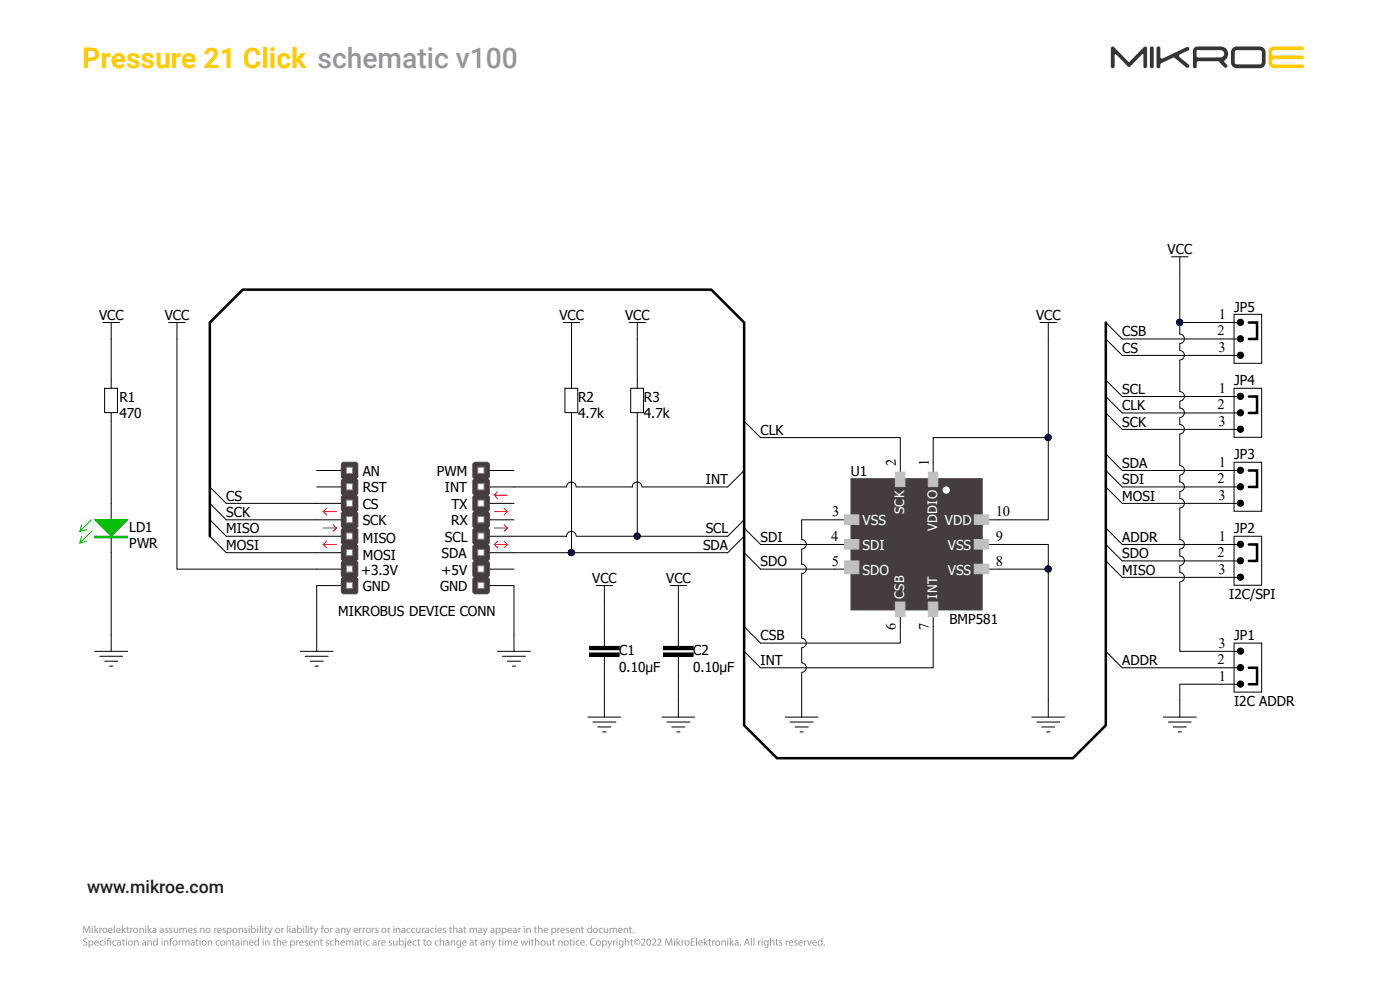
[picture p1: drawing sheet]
<svg xmlns="http://www.w3.org/2000/svg" width="420mm" height="297mm" viewBox="0 0 420 297" stroke-linecap="round" stroke-linejoin="round" font-family="sans-serif">
<path d="M381 14.4l1.3-.5h8.4a.54 .54 0 0 1 .5 .5 .54 .54 0 0 1-.5 .6h-8.6a.9 .9 0 0 0-.5 .8 .9 .9 0 0 0 .5 .8h8.6a.58 .58 0 0 1 .5 .6 .58 .58 0 0 1-.5 .6h-8.6a.8 .8 0 0 0-.5 .8 .8 .8 0 0 0 .7 .7h8.4a.55 .55 0 0 1 .5 .5 .55 .55 0 0 1-.5 .6h-8.4a1.74 1.74 0 0 1-1.8-1.8v-3.3z" fill-rule="evenodd" fill="#ffcc06"/>
<path d="M359 15.1l7.2-.1a1.09 1.09 0 0 1 1.1 1.1 1.09 1.09 0 0 1-1.1 1.1h-6.9l-.3-.5zM358.4 14.2l-.5 1.1v4.6a.58 .58 0 0 0 .6 .5 .58 .58 0 0 0 .5-.5l.1-1.2 .3-.3 6.3 .1a4 4 0 0 0 2.1 1.8l.4-.5-.4-.7a.72 .72 0 0 1-.5-.6 .72 .72 0 0 1 .5-.7 2.22 2.22 0 0 0 .5-2.5 2.22 2.22 0 0 0-2.1-1.4h-6.9zM347.1 14.1l-.1 5.8a.58 .58 0 0 0 .5 .5 .58 .58 0 0 0 .6-.5v-.7l.3-.2 3.7-1.7 3.8 2.9a.57 .57 0 0 0 .7-.1 .57 .57 0 0 0 0-.7l-2.7-2.3-.2-.4 .3-.4 2.5-1.2a.56 .56 0 0 0 .2-.7 .56 .56 0 0 0-.7-.3l-7.3 3.5-.6-.4v-3l-.5-.3zM345.1 14.1l-.1 5.8a.58 .58 0 0 0 .5 .5 .58 .58 0 0 0 .6-.5v-5.5l-.3-.4zM369.8 14.4l.9-.4 7.2-.1a1.74 1.74 0 0 1 1.8 1.8v3a1.74 1.74 0 0 1-1.8 1.7h-6.8a1.74 1.74 0 0 1-1.8-1.7v-3.4zM370.6 15.2l-.2 .5v3l.3 .5 7.2 .1 .6-.3 .1-3.3-.4-.6-7.1-.1zM333.4 14.1l-.1 .4v5.4a.58 .58 0 0 0 .5 .5 .58 .58 0 0 0 .6-.5v-3.5l.3-.2 3.6 3.7 .4 .2 4.2-3.9 .1 3.7a.55 .55 0 0 0 .6 .5 .55 .55 0 0 0 .5-.5v-5.4l-.3-.5-.6 .1-4.5 4.5-4.5-4.5-.4-.2z" fill-rule="evenodd" fill="#343537"/>
<path d="M247.1 283.2a.2 .2 0 0 1 .4 0 .2 .2 0 0 1-.4 0zM245.8 282.1l-.2 .2a.55 .55 0 0 0 0 .6 .55 .55 0 0 0 .6 .3l.2-.4a.52 .52 0 0 0-.1-.6 .52 .52 0 0 0-.5-.1zM245.5 282l.5-.2 .4 .2v-.9h.3v2.3h-.2v-.3a.74 .74 0 0 1-1.2 0 .74 .74 0 0 1 .2-1.1zM244.2 282.1l-.2 .4h.8l-.2-.4zM243.9 282.1a.67 .67 0 0 1 .8-.2 .67 .67 0 0 1 .3 .8h-1a.59 .59 0 0 0 .9 .4l.1 .2a.84 .84 0 0 1-1.1-.1 .84 .84 0 0 1 0-1.1zM242.1 281.8h.3l.4 1.3 .5-1.3h.3l-.6 1.6h-.3zM241.2 281.8h.2v.3l.6-.3v.3l-.5 .3v1h-.3zM240 282.1l-.2 .4h.8l-.2-.4zM239.7 282.1a.67 .67 0 0 1 .8-.2 .67 .67 0 0 1 .3 .8h-1a.59 .59 0 0 0 .9 .4l.1 .2a.84 .84 0 0 1-1.1-.1 .84 .84 0 0 1 0-1.1zM238.3 282l.5-.2 .4 .1-.7 .3a.69 .69 0 0 1 .5 1.2l-.8-.1 .1-.2 .4 .1 .3-.2-.7-.6zM237.1 282.1l-.2 .4h.8l-.1-.4zM236.8 282.1a.67 .67 0 0 1 .9-.2 .67 .67 0 0 1 .3 .8h-1.1a.59 .59 0 0 0 1 .4v.2a.84 .84 0 0 1-1.1-.1 .84 .84 0 0 1 0-1.1zM235.7 281.8h.3v.3l.5-.3v.3l-.5 .3v1h-.3zM233.8 282l.5-.2 .4 .1-.7 .3a.69 .69 0 0 1 .5 1.2l-.8-.1 .1-.2 .3 .1 .3-.2-.6-.6zM232.8 281.5l.3-.1v.4h.4v.3h-.4v.9l.4 .4h-.4l-.2-.3-.1-1h-.2zM231 281.1h.3v1a.55 .55 0 0 1 1 0v1.3h-.3v-1.1l-.3-.3-.4 .3v1.1h-.3zM229.6 282.1l-.1 .2a.57 .57 0 0 0 .4 .9l.4-.4a.51 .51 0 0 0-.1-.6 .51 .51 0 0 0-.6-.1zM229.3 282l.5-.2 .5 .3v-.3h.3v1.4a.81 .81 0 0 1-.4 .8 .81 .81 0 0 1-.9-.1v-.2a.57 .57 0 0 0 .7 .1 .57 .57 0 0 0 .3-.7 .72 .72 0 0 1-1.1 0 .72 .72 0 0 1 .1-1.1zM228.5 281.8h.3v1.6h-.3zM228.5 281.3h.3v.2h-.3zM227.4 281.8h.3v.3l.5-.3v.3l-.5 .3v1h-.3zM226 281.1h.3v2.3h-.3zM225.3 281.1h.3v2.3h-.3zM224.1 281.5l-.3 1h.6zM223.9 281.2h.4l.7 2.2h-.3l-.2-.7h-.8l-.2 .7h-.3zM221.9 283.2a.2 .2 0 0 1 .4 0 .2 .2 0 0 1-.4 0zM220.7 282.7l-.1 .2a.33 .33 0 0 0 .4 .3 .33 .33 0 0 0 .3-.3v-.3zM220.5 281.9l.5-.1 .4 .2 .2 1.4-.3-.2a.49 .49 0 0 1-.7 .1 .49 .49 0 0 1 0-.8l.7-.1v-.2l-.4-.2-.4 .1zM218.9 281.1h.3v1.5l.6-.8h.3l-.6 .7 .7 .9h-.3l-.5-.8-.2 .8h-.3zM218.2 281.8h.3v1.6h-.3zM218.2 281.3h.3v.2h-.3zM216.4 281.8h.3v.3a.57 .57 0 0 1 .7-.3 .57 .57 0 0 1 .3 .7v.9h-.2l-.1-1.1-.5-.2-.2 .3v1h-.3zM214.9 282.6a.54 .54 0 0 0 1 0 .54 .54 0 0 0-1 0zM214.5 282.6a.8 .8 0 0 1 1.6 0 .8 .8 0 0 1-1.6 0zM213.7 281.8h.2v.3l.5-.3v.3l-.4 .3v1h-.3zM212.7 281.5l.3-.1v.4h.4v.3h-.4v.9l.4 .4h-.5l-.2-.3v-1h-.2zM211.1 281.1h.3v1.5l.6-.8h.3l-.5 .7 .6 .9h-.3l-.5-.8-.2 .8h-.3zM209.9 282.1l-.2 .4h.8l-.1-.4zM209.6 282.1a.67 .67 0 0 1 .9-.2 .67 .67 0 0 1 .3 .8h-1.1a.59 .59 0 0 0 1 .4v.2a.84 .84 0 0 1-1.1-.1 .84 .84 0 0 1 0-1.1zM208.8 281.1h.3v2.3h-.3zM207.2 281.2h1.2v.3h-.9v.7h.9v.2h-.9v.8h1v.2h-1.3zM205.7 282.6a.54 .54 0 0 0 1 0 .54 .54 0 0 0-1 0zM205.3 282.6a.8 .8 0 0 1 1.6 0 .8 .8 0 0 1-1.6 0zM204.5 281.8h.2v.3l.5-.3v.3l-.4 .3v1h-.3zM202.9 281.1h.3v1.5l.6-.8h.4l-.6 .7 .6 .9h-.3l-.5-.8-.2 .8h-.3zM202.2 281.8h.3v1.6h-.3zM202.2 281.3h.3v.2h-.3zM199.7 281.2h.4l.5 1.8 .7-1.8h.3l.2 2.2h-.3l-.1-1.9-.7 1.9h-.2l-.6-1.9-.1 1.9h-.2zM197.2 281.5a.74 .74 0 0 1 1.2 .1 .74 .74 0 0 1-.4 1.1l-.4 .5h.9v.2h-1.3l.8-1a.49 .49 0 0 0 .1-.8 .49 .49 0 0 0-.8 .1zM195.6 281.5a.74 .74 0 0 1 1.2 .1 .74 .74 0 0 1-.4 1.1l-.4 .5h.9v.2h-1.3l.8-1a.49 .49 0 0 0 .1-.8 .49 .49 0 0 0-.8 .1zM194.5 281.6a.9 .9 0 0 0-.4 .9 .9 .9 0 0 0 .7 .6 .92 .92 0 0 0-.3-1.5zM194.1 281.6a.63 .63 0 0 1 .7-.3 .63 .63 0 0 1 .5 .6 .93 .93 0 0 1 0 1 .93 .93 0 0 1-1 .4l-.4-.9zM192.4 281.5a.74 .74 0 0 1 1.1 .1 .74 .74 0 0 1-.3 1.1l-.5 .5h1v.2h-1.4l.8-1a.49 .49 0 0 0 .1-.8 .49 .49 0 0 0-.7 .1zM190.8 281.9l.4-.2 .3 .2a.47 .47 0 0 0-.6 .1 .47 .47 0 0 0 0 .6 .47 .47 0 0 0 .6 .1 .55 .55 0 0 1-.8 0 .55 .55 0 0 1 .1-.8zM190.3 282.3a.85 .85 0 0 0 1.7 0 .85 .85 0 0 0-1.7 0zM190.1 282.3a1 1 0 0 1 2 0 1 1 0 0 1-2 0zM189.3 281.5l.3-.1v.4h.4v.3h-.4v.9l.3 .4h-.4l-.2-.3v-1h-.3zM187.5 281.1h.3v1a.55 .55 0 0 1 .9 0l.1 1.3h-.3v-1.1l-.4-.3-.3 .3v1.1h-.3zM186.1 282.1l-.2 .2a.57 .57 0 0 0 .4 .9l.4-.4a.51 .51 0 0 0 0-.6 .51 .51 0 0 0-.6-.1zM185.8 282l.5-.2 .5 .3v-.3h.2v1.4a.81 .81 0 0 1-.4 .8 .81 .81 0 0 1-.9-.1l.1-.2a.57 .57 0 0 0 .7 .1 .57 .57 0 0 0 .2-.7 .72 .72 0 0 1-1.1 0 .72 .72 0 0 1 .2-1.1zM185 281.8h.2v1.6h-.2zM185 281.3h.2v.2h-.2zM183.9 281.8h.2l.1 .3 .5-.3v.3l-.5 .3v1h-.3zM182.2 281.8h.3l.4 1.3 .5-1.3h.3l-.7 1.8-.6 .5-.1-.3 .5-.5zM181 282.2l-.1 .2a.48 .48 0 0 0 .2 .7 .48 .48 0 0 0 .6-.2 .55 .55 0 0 0 0-.6 .55 .55 0 0 0-.5-.2zM180.6 281.8h.3v.3a.72 .72 0 0 1 1 0 .72 .72 0 0 1 0 1 .72 .72 0 0 1-1 .1v.8h-.3zM179.1 282.6a.54 .54 0 0 0 1 0 .54 .54 0 0 0-1 0zM178.7 282.6a.8 .8 0 0 1 1.6 0 .8 .8 0 0 1-1.6 0zM177.4 281.4l.9-.2 .3 .1-.1 .2a.88 .88 0 0 0-1.2 .8 .88 .88 0 0 0 1.2 .8l.1 .2a1.12 1.12 0 0 1-1.5-.4 1.12 1.12 0 0 1 .3-1.5zM175.7 283.2a.2 .2 0 0 1 .4 0 .2 .2 0 0 1-.4 0zM174.5 282.1l-.1 .4h.8l-.2-.4zM174.3 282.1a.67 .67 0 0 1 .8-.2 .67 .67 0 0 1 .3 .8h-1.1a.59 .59 0 0 0 1 .4v.2a.84 .84 0 0 1-1-.1 .84 .84 0 0 1 0-1.1zM172.9 282l.6-.2 .4 .1-.1 .2a.58 .58 0 0 0-.8 .5 .58 .58 0 0 0 .8 .5l.1 .2a.81 .81 0 0 1-1.1-.2 .81 .81 0 0 1 .1-1.1zM172 281.8h.3v1.6h-.3zM172.1 281.3h.2v.2h-.2zM171.1 281.5l.2-.1v.4h.4v.3h-.4l.1 .9 .3 .4h-.4l-.2-.3v-1h-.3zM169.4 282.6a.55 .55 0 0 0 1.1 0 .55 .55 0 0 0-1.1 0zM169.1 282.6a.78 .78 0 0 1 1.5 0 .78 .78 0 0 1-1.5 0zM167.5 281.8h.2v.3a.57 .57 0 0 1 .7-.3 .57 .57 0 0 1 .4 .7v.9h-.3v-1.1l-.5-.2-.2 .3v1h-.3zM165.8 281.5l.3-.1v.4h.4v.3h-.4v.9l.4 .4h-.4l-.2-.3-.1-1h-.2zM164 281.8h.3v1.2l.3 .2 .4-.3v-1.1h.3v1.6h-.2v-.3l-.6 .3-.3-.1zM162.4 282.6a.55 .55 0 0 0 1.1 0 .55 .55 0 0 0-1.1 0zM162.1 282.6a.8 .8 0 0 1 1.6 0 .8 .8 0 0 1-1.6 0zM160.5 281.1h.3v1a.55 .55 0 0 1 1 0v1.3h-.3v-1.1l-.3-.3-.4 .3v1.1h-.3zM159.5 281.5l.3-.1v.4h.4v.3h-.4v.9l.4 .4h-.4l-.3-.3v-1h-.2zM158.7 281.8h.3v1.6h-.3zM158.7 281.3h.3v.2h-.3zM156.2 281.8h.3l.3 1.3 .4-1.3h.2l.4 1.3 .4-1.3h.2l-.5 1.6h-.2l-.4-1.3-.4 1.3h-.2zM154.5 282.1l-.2 .4h.8l-.2-.4zM154.2 282.1a.67 .67 0 0 1 .8-.2 .67 .67 0 0 1 .4 .8h-1.1a.59 .59 0 0 0 .9 .4l.1 .2a.84 .84 0 0 1-1.1-.1 .84 .84 0 0 1 0-1.1zM151.5 281.8h.2v.3a.52 .52 0 0 1 .5-.3 .52 .52 0 0 1 .4 .3l.4-.3 .5 .1 .2 1.5h-.3v-1.1l-.3-.3-.4 .3v1.1h-.3v-1.2l-.3-.2-.3 .3-.1 1.1h-.2zM150.7 281.8h.3v1.6h-.3zM150.7 281.3h.3v.2h-.3zM149.7 281.5l.3-.1v.4h.4v.3h-.4v.9l.4 .4h-.4l-.2-.3-.1-1h-.2zM147.3 281.8h.3l.4 1.3 .5-1.3h.2l-.6 1.8-.6 .5-.1-.3 .5-.5zM145.8 281.8h.2v.3a.57 .57 0 0 1 .7-.3 .57 .57 0 0 1 .4 .7v.9h-.3v-1.1l-.5-.2-.2 .3v1h-.3zM144.5 282.7l-.1 .2a.33 .33 0 0 0 .4 .3 .33 .33 0 0 0 .3-.3v-.3zM144.2 281.9l.6-.1 .4 .2 .2 1.4-.3-.2a.49 .49 0 0 1-.8 .1 .49 .49 0 0 1 .1-.8l.7-.1-.1-.2-.3-.2-.4 .1zM142.6 281.5l.3-.1v.4h.4v.3h-.4v.9l.4 .4h-.5l-.2-.3v-1h-.2zM141.3 282.7l-.1 .2a.33 .33 0 0 0 .3 .3 .33 .33 0 0 0 .3-.3v-.3zM141 281.9l.5-.1 .5 .2 .1 1.4-.3-.2a.49 .49 0 0 1-.7 .1 .49 .49 0 0 1 0-.8l.7-.1v-.2l-.3-.2-.4 .1zM139.1 282.1l-.2 .4h.8l-.1-.4zM138.8 282.1a.67 .67 0 0 1 .9-.2 .67 .67 0 0 1 .3 .8h-1.1a.59 .59 0 0 0 1 .4v.2a.84 .84 0 0 1-1.1-.1 .84 .84 0 0 1 0-1.1zM137.4 282.1l-.2 .2a.57 .57 0 0 0 .4 .9l.4-.4a.51 .51 0 0 0-.1-.6 .51 .51 0 0 0-.5-.1zM137.1 282l.5-.2 .4 .3 .1-.3h.2v1.4a.81 .81 0 0 1-.4 .8 .81 .81 0 0 1-.9-.1l.1-.2a.57 .57 0 0 0 .7 .1 .57 .57 0 0 0 .2-.7 .72 .72 0 0 1-1.1 0 .72 .72 0 0 1 .2-1.1zM135.2 281.8h.2l.1 .3a.57 .57 0 0 1 .6-.3 .57 .57 0 0 1 .4 .7v.9h-.3v-1.1l-.5-.2-.2 .3v1h-.3zM133.9 282.7l-.1 .2a.33 .33 0 0 0 .4 .3 .33 .33 0 0 0 .3-.3v-.3zM133.7 281.9l.5-.1 .4 .2 .2 1.4-.3-.2a.49 .49 0 0 1-.7 .1 .49 .49 0 0 1 0-.8l.7-.1v-.2l-.4-.2-.4 .1zM131.9 281.1h.3v1a.55 .55 0 0 1 1 0v1.3h-.2l-.1-1.1-.3-.3-.4 .3v1.1h-.3zM130.6 282l.6-.2 .4 .1-.1 .2a.58 .58 0 0 0-.8 .5 .58 .58 0 0 0 .8 .5l.1 .2a.81 .81 0 0 1-1.1-.2 .81 .81 0 0 1 .1-1.1zM128.3 282.6a.54 .54 0 0 0 1 0 .54 .54 0 0 0-1 0zM127.9 282.6a.8 .8 0 0 1 1.6 0 .8 .8 0 0 1-1.6 0zM127.1 281.5l.3-.1v.4h.4v.3h-.4v.9l.4 .4h-.5l-.2-.3v-1h-.2zM125.4 281.5l.3-.1v.4h.4v.3h-.4v.9l.3 .4h-.4l-.2-.3v-1h-.2zM124 282l.6-.2 .4 .1-.1 .2a.58 .58 0 0 0-.9 .5 .58 .58 0 0 0 .9 .5l.1 .2a.81 .81 0 0 1-1.1-.2 .81 .81 0 0 1 .1-1.1zM122.6 282.1l-.2 .4h.8l-.1-.4zM122.4 282.1a.67 .67 0 0 1 .8-.2 .67 .67 0 0 1 .3 .8h-1.1a.59 .59 0 0 0 1 .4v.2a.84 .84 0 0 1-1.1-.1 .84 .84 0 0 1 .1-1.1zM121.6 281.3h.2v.2h-.3zM121.5 281.8h.3v1.7l-.2 .4-.4 .1 .3-.6zM120.1 282.2l-.1 .2a.52 .52 0 0 0 .1 .6 .52 .52 0 0 0 .6 .1l.1-.2a.55 .55 0 0 0 0-.6 .55 .55 0 0 0-.6-.2zM119.7 281.1h.3v1a.71 .71 0 0 1 1 0 .71 .71 0 0 1-.1 1 .71 .71 0 0 1-1 0v.3h-.2zM117.9 281.8h.3v1.2l.4 .2 .3-.3 .1-1.1h.2v1.6h-.2v-.3l-.5 .3-.4-.1zM116.7 282l.5-.2 .3 .1-.6 .3a.69 .69 0 0 1 .4 1.2l-.7-.1v-.2l.4 .1 .3-.2-.6-.6zM114.8 282.1l-.2 .4h.8l-.1-.4zM114.5 282.1a.67 .67 0 0 1 .8-.2 .67 .67 0 0 1 .4 .8h-1.1a.59 .59 0 0 0 .9 .4l.1 .2a.84 .84 0 0 1-1.1-.1 .84 .84 0 0 1 0-1.1zM113.4 281.8h.2l.1 .3 .5-.3v.3l-.5 .3v1h-.3zM112.1 282.7l-.1 .2a.33 .33 0 0 0 .4 .3 .33 .33 0 0 0 .3-.3v-.3zM111.9 281.9l.5-.1 .5 .2 .1 1.4-.3-.2a.49 .49 0 0 1-.7 .1 .49 .49 0 0 1 0-.8l.7-.1v-.2l-.4-.2-.4 .1zM109.9 282l.6-.2 .4 .1-.1 .2a.58 .58 0 0 0-.8 .5 .58 .58 0 0 0 .8 .5l.1 .2a.81 .81 0 0 1-1.1-.2 .81 .81 0 0 1 .1-1.1zM109 281.8h.3v1.6h-.3zM109.1 281.3h.2v.2h-.2zM108.1 281.5l.2-.1v.4h.4v.3h-.4l.1 .9 .3 .4h-.4l-.2-.3v-1h-.3zM106.7 282.7l-.1 .2a.33 .33 0 0 0 .4 .3 .33 .33 0 0 0 .3-.3v-.3zM106.5 281.9l.5-.1 .4 .2 .2 1.4-.3-.2a.49 .49 0 0 1-.7 .1 .49 .49 0 0 1 0-.8l.7-.1v-.2l-.4-.2-.4 .1zM103.8 281.8h.3v.3a.52 .52 0 0 1 .5-.3 .52 .52 0 0 1 .4 .3l.3-.3 .6 .1 .1 1.5h-.2l-.1-1.1-.3-.3-.3 .3v1.1h-.3v-1.2l-.3-.2-.4 .3v1.1h-.3zM102.6 282.1l-.2 .4h.8l-.1-.4zM102.3 282.1a.67 .67 0 0 1 .8-.2 .67 .67 0 0 1 .4 .8h-1.1a.59 .59 0 0 0 1 .4v.2a.84 .84 0 0 1-1.1-.1 .84 .84 0 0 1 0-1.1zM100.5 281.1h.3v1a.55 .55 0 0 1 .9 0l.1 1.3h-.3v-1.1l-.3-.3-.4 .3v1.1h-.3zM99.2 282l.6-.2 .4 .1-.1 .2a.58 .58 0 0 0-.9 .5 .58 .58 0 0 0 .9 .5l.1 .2a.81 .81 0 0 1-1.1-.2 .81 .81 0 0 1 .1-1.1zM97.8 282l.5-.2 .3 .1-.6 .3a.69 .69 0 0 1 .4 1.2l-.7-.1 .1-.2 .3 .1 .3-.2-.6-.6zM96.1 281.5l.3-.1v.4h.4v.3h-.4v.9l.4 .4h-.4l-.2-.3-.1-1h-.2zM94.3 281.8h.3v.3a.57 .57 0 0 1 .7-.3 .57 .57 0 0 1 .3 .7v.9h-.2l-.1-1.1-.5-.2-.2 .3v1h-.3zM93.1 282.1l-.2 .4h.8l-.1-.4zM92.8 282.1a.67 .67 0 0 1 .8-.2 .67 .67 0 0 1 .4 .8h-1.1a.59 .59 0 0 0 .9 .4l.1 .2a.84 .84 0 0 1-1.1-.1 .84 .84 0 0 1 0-1.1zM91.5 282l.4-.2 .4 .1-.6 .3a.69 .69 0 0 1 .4 1.2l-.7-.1v-.2l.4 .1 .3-.2-.6-.6zM90.2 282.1l-.2 .4h.9l-.2-.4zM90 282.1a.67 .67 0 0 1 .8-.2 .67 .67 0 0 1 .3 .8h-1.1a.59 .59 0 0 0 1 .4v.2a.84 .84 0 0 1-1-.1 .84 .84 0 0 1 0-1.1zM88.9 281.8h.2v.3l.5-.3v.3l-.4 .3v1h-.3zM87.5 282.2l-.1 .2a.48 .48 0 0 0 .2 .7 .48 .48 0 0 0 .6-.2 .55 .55 0 0 0 0-.6 .55 .55 0 0 0-.6-.2zM87.1 281.8h.2v.3a.72 .72 0 0 1 1 0 .72 .72 0 0 1 0 1 .72 .72 0 0 1-.9 .1v.8h-.3zM85.2 282.1l-.2 .4h.8l-.2-.4zM84.9 282.1a.67 .67 0 0 1 .8-.2 .67 .67 0 0 1 .3 .8h-1a.59 .59 0 0 0 .9 .4l.1 .2a.84 .84 0 0 1-1.1-.1 .84 .84 0 0 1 0-1.1zM83 281.1h.3v1a.55 .55 0 0 1 1 0l.1 1.3h-.3l-.1-1.1-.3-.3-.4 .3v1.1h-.3zM82.1 281.5l.2-.1v.4h.4v.3h-.4l.1 .9 .3 .4h-.4l-.2-.3v-1h-.3zM79.5 281.8h.3v.3a.57 .57 0 0 1 .7-.3 .57 .57 0 0 1 .4 .7v.9h-.3v-1.1l-.5-.2-.3 .3v1h-.2zM78.8 281.8h.3v1.6h-.3zM78.8 281.3h.3v.2h-.3zM76.7 282.1l-.1 .2a.55 .55 0 0 0 0 .6 .55 .55 0 0 0 .6 .3l.2-.4a.52 .52 0 0 0-.1-.6 .52 .52 0 0 0-.6-.1zM76.4 282l.5-.2 .5 .2v-.9h.3v2.3h-.3v-.3a.74 .74 0 0 1-1.1 0 .74 .74 0 0 1 .1-1.1zM75.1 282.1l-.2 .4h.8l-.1-.4zM74.8 282.1a.67 .67 0 0 1 .9-.2 .67 .67 0 0 1 .3 .8h-1.1a.59 .59 0 0 0 1 .4v.2a.84 .84 0 0 1-1.1-.1 .84 .84 0 0 1 0-1.1zM73 281.8h.2l.1 .3a.57 .57 0 0 1 .6-.3 .57 .57 0 0 1 .4 .7v.9h-.3v-1.1l-.5-.2-.2 .3v1h-.3zM72.3 281.8h.2v1.6h-.2zM72.3 281.3h.2v.2h-.2zM71 282.7l-.1 .2a.33 .33 0 0 0 .3 .3 .33 .33 0 0 0 .3-.3v-.3zM70.7 281.9l.5-.1 .5 .2 .1 1.4-.2-.2a.49 .49 0 0 1-.8 .1 .49 .49 0 0 1 0-.8l.7-.1v-.2l-.3-.2-.4 .1zM69.7 281.5l.3-.1v.4h.4v.3h-.4v.9l.4 .4h-.4l-.2-.3-.1-1h-.2zM67.9 281.8h.3v.3a.57 .57 0 0 1 .7-.3 .57 .57 0 0 1 .3 .7v.9h-.2l-.1-1.1-.5-.2-.2 .3v1h-.3zM66.4 282.6a.54 .54 0 0 0 1 0 .54 .54 0 0 0-1 0zM66 282.6a.8 .8 0 0 1 1.6 0 .8 .8 0 0 1-1.6 0zM64.9 282l.6-.2 .4 .1-.1 .2a.58 .58 0 0 0-.8 .5 .58 .58 0 0 0 .8 .5l.1 .2a.81 .81 0 0 1-1.1-.2 .81 .81 0 0 1 .1-1.1zM62.3 281.8h.3v.3a.57 .57 0 0 1 .7-.3 .57 .57 0 0 1 .4 .7v.9h-.3l-.1-1.1-.4-.2-.3 .3v1h-.3zM60.8 282.6a.55 .55 0 0 0 1.1 0 .55 .55 0 0 0-1.1 0zM60.4 282.6a.8 .8 0 0 1 1.6 0 .8 .8 0 0 1-1.6 0zM59.9 281.8h.2v1.6h-.2zM59.9 281.3h.2v.2h-.2zM58.9 281.5l.2-.1v.4h.4v.3h-.4l.1 .9 .3 .4h-.4l-.2-.3v-1h-.3zM57.6 282.7l-.1 .2a.33 .33 0 0 0 .3 .3 .33 .33 0 0 0 .3-.3v-.3zM57.3 281.9l.5-.1 .5 .2 .1 1.4-.3-.2a.49 .49 0 0 1-.7 .1 .49 .49 0 0 1 0-.8l.7-.1v-.2l-.4-.2-.4 .1zM54.6 281.8h.3v.3a.52 .52 0 0 1 .5-.3 .52 .52 0 0 1 .4 .3l.3-.3 .6 .1 .1 1.5h-.2l-.1-1.1-.3-.3-.3 .3v1.1h-.3v-1.2l-.3-.2-.4 .3v1.1h-.3zM53.6 281.8h.2v.3l.6-.3v.3l-.5 .3v1h-.3zM52 282.6a.55 .55 0 0 0 1.1 0 .55 .55 0 0 0-1.1 0zM51.7 282.6a.78 .78 0 0 1 1.5 0 .78 .78 0 0 1-1.5 0zM51.2 281.2l.6-.1-.5 .4v.3h.3v.3h-.3v1.3h-.3v-1.3h-.2v-.3h.2zM49.2 281.8h.2l.1 .3a.57 .57 0 0 1 .6-.3 .57 .57 0 0 1 .4 .7v.9h-.3v-1.1l-.5-.2-.2 .3v1h-.3zM48.5 281.8h.2v1.6h-.2zM48.5 281.3h.2v.2h-.2zM46.4 282.1l-.2 .2a.55 .55 0 0 0 0 .6 .55 .55 0 0 0 .6 .3l.2-.4a.52 .52 0 0 0-.1-.6 .52 .52 0 0 0-.5-.1zM46.1 282l.5-.2 .4 .2v-.9h.3v2.3h-.2v-.3a.74 .74 0 0 1-1.2 0 .74 .74 0 0 1 .2-1.1zM44.2 281.8h.3v.3a.57 .57 0 0 1 .7-.3 .57 .57 0 0 1 .3 .7v.9h-.2l-.1-1.1-.5-.2-.2 .3v1h-.3zM43 282.7l-.1 .2a.33 .33 0 0 0 .3 .3 .33 .33 0 0 0 .3-.3v-.3zM42.7 281.9l.5-.1 .5 .2 .1 1.4-.3-.2a.49 .49 0 0 1-.7 .1 .49 .49 0 0 1 0-.8l.7-.1v-.2l-.3-.2-.4 .1zM40.3 281.8h.2v.3a.57 .57 0 0 1 .7-.3 .57 .57 0 0 1 .4 .7v.9h-.3v-1.1l-.5-.2-.2 .3-.1 1h-.2zM38.7 282.6a.55 .55 0 0 0 1.1 0 .55 .55 0 0 0-1.1 0zM38.4 282.6a.78 .78 0 0 1 1.5 0 .78 .78 0 0 1-1.5 0zM37.8 281.8h.3v1.6h-.3zM37.8 281.3h.2v.2h-.2zM36.8 281.5l.3-.1v.4h.4v.3h-.4v.9l.4 .4h-.5l-.2-.3v-1h-.2zM35.5 282.7l-.1 .2a.33 .33 0 0 0 .3 .3 .33 .33 0 0 0 .3-.3v-.3zM35.2 281.9l.5-.1 .5 .2 .1 1.4-.3-.2a.49 .49 0 0 1-.7 .1 .49 .49 0 0 1 0-.8l.7-.1v-.2l-.3-.2-.4 .1zM33.9 282l.6-.2 .4 .1-.1 .2a.58 .58 0 0 0-.8 .5 .58 .58 0 0 0 .8 .5l.1 .2a.81 .81 0 0 1-1.1-.2 .81 .81 0 0 1 .1-1.1zM32.3 281.3l.9-.1-.1 .2h-.5l-.2 .4h.9v1.6h-.2v-1.3h-.7v1.3h-.2v-1.3h-.3v-.3h.3zM31.4 281.8h.3v1.6h-.3zM31.4 281.3h.3v.2h-.3zM30.1 282l.6-.2 .4 .1-.1 .2a.58 .58 0 0 0-.9 .5 .58 .58 0 0 0 .9 .5l.1 .2a.81 .81 0 0 1-1.1-.2 .81 .81 0 0 1 .1-1.1zM28.7 282.1l-.2 .4h.9l-.2-.4zM28.5 282.1a.67 .67 0 0 1 .8-.2 .67 .67 0 0 1 .3 .8h-1.1a.59 .59 0 0 0 1 .4v.2a.84 .84 0 0 1-1.1-.1 .84 .84 0 0 1 .1-1.1zM27 282.2l-.1 .2a.48 .48 0 0 0 .1 .7 .48 .48 0 0 0 .7-.2 .55 .55 0 0 0 0-.6 .55 .55 0 0 0-.6-.2zM26.6 281.8h.2v.3a.72 .72 0 0 1 1 0 .72 .72 0 0 1 0 1 .72 .72 0 0 1-1 .1v.8h-.2zM25.1 281.4l1-.1-.1 .2-.7 .1 .1 .5a.74 .74 0 0 1 .7 1 .74 .74 0 0 1-1.2 .2l.1-.3a.46 .46 0 0 0 .7 .1 .46 .46 0 0 0-.2-.7 .6 .6 0 0 1-.5-.4 .6 .6 0 0 1 .1-.6z" fill="#939598"/>
<g fill="none" stroke="#000" stroke-width=".3">
<path d="M30.9 96.7h4.9M33.4 96.7v4.9M50.6 96.7h5M53.1 96.7v4.9M169 96.7h4.9M171.5 96.7v4.9M188.7 96.7h4.9M191.2 96.7v4.9M33.4 150.9v4.9M33.4 160.7v4.9M223.2 160.7l-4.9 4.9M28.4 195.2h9.9"/>
<path d="M29.9 196.7h6.9M31.4 198.2h3.9M32.9 199.6h1M33.4 190.3v4.9M90.1 195.2h9.8M91.6 196.7h6.9M93 198.2h4M94.5 199.6h1M95 190.3v4.9M149.3 195.2h9.8M150.7 196.7h6.9M152.2 198.2h4"/>
<path d="M153.7 199.6h1M154.2 190.3v4.9"/>
</g>
<path d="M28.4 160.7h9.9v.5h-9.9z" fill-rule="evenodd" fill="#00bf00"/>
<path d="M28.4 160.7h9.9v.5h-9.9z" fill="none" stroke="#00bf00" stroke-width=".3"/>
<path d="M28.4 155.8h9.9l-4.9 4.9z" fill="#00bf00"/>
<path d="M24.5 157.3l-.5 1.9M27.4 159.2l-3.4 3.5 2-.5M27.4 155.8l-3.4 3.4 2-.5M28.4 155.8h9.9l-4.9 4.9zM24.5 160.7l-.5 2" fill="none" stroke="#00bf00" stroke-width=".3"/>
<g fill="none" stroke="#000" stroke-width=".3">
<path d="M331.7 96.7l5 4.9M31.4 116.4h3.8v7.3h-3.8zM33.4 113.9v2.5M169.5 116.4h3.8v7.3h-3.8zM171.5 113.9v2.5M189.2 116.4h3.9v7.3h-3.9zM191.2 113.9v2.5M331.7 101.6l5 4.9M331.7 113.9l5 4.9M331.7 118.8l5 5M33.4 123.8v2.4M171.5 123.8v2.4"/>
<path d="M191.2 123.8v2.4M223.2 126.2l5 5M331.7 123.8l5 4.9M331.7 136.1l5 4.9M63 145.9l4.9 5M63 150.9l4.9 4.9M63 155.8l4.9 4.9M95 141h7.4M95 145.9h7.4M95 150.9h7.4M95 155.8h7.4M146.8 141h7.4"/>
<path d="M146.8 145.9h7.4M146.8 150.9h7.4M146.8 155.8h7.4M223.2 155.8l-4.9 4.9M223.2 141l-4.9 4.9M223.2 158.3l5 4.9M331.7 141l5 4.9M331.7 145.9l5 5M331.7 158.3l5 4.9M63 160.7l4.9 4.9M95 175.5h7.4M95 160.7h7.4"/>
<path d="M95 165.6h7.4M95 170.6h7.4M146.8 175.5h7.4M146.8 160.7h7.4M146.8 165.6h7.4M146.8 170.6h7.4M178.9 175.5h4.9M181.3 175.5v4.9M201 175.5h5M203.5 175.5v4.9M223.2 165.6l5 5M331.7 163.2l5 4.9"/>
<path d="M331.7 168.1l5 4.9M176.9 195.7h8.9v1h-8.9zM176.9 193.7h8.9v1h-8.9zM181.3 187.8v5.9M181.3 196.7v5.9M199.1 195.7h8.9v1h-8.9zM199.1 193.7h8.9v1h-8.9zM203.5 187.8v5.9M203.5 196.7v5.9M223.2 187.8l5 4.9M223.2 195.2l5 4.9M331.7 195.2l5 4.9"/>
<path d="M176.4 214.9h9.9M177.9 216.4h6.9M179.3 217.9h4M180.8 219.3h1M181.3 210v4.9M198.6 214.9h9.8M200.1 216.4h6.9M201.5 217.9h4M203 219.3h1M203.5 210v4.9M309.6 214.9h9.8M311 216.4h6.9"/>
<path d="M312.5 217.9h4M314 219.3h1M314.5 210v4.9M349 214.9h9.9M350.5 216.4h6.9M352 217.9h3.9M353.4 219.3h1M353.9 210v4.9"/>
</g>
<g fill="#000">
<path d="M176.9 195.7h8.9v1h-8.9z" fill-rule="evenodd"/>
<path d="M176.9 193.7h8.9v1h-8.9z" fill-rule="evenodd"/>
<path d="M199.1 195.7h8.9v1h-8.9z" fill-rule="evenodd"/>
<path d="M199.1 193.7h8.9v1h-8.9z" fill-rule="evenodd"/>
</g>
<path d="M331.7 96.7v120.7l-9.8 9.8h-88.8l-9.9-9.8v-120.7l-9.8-9.9h-140.6l-9.8 9.9v64" fill="none" stroke="#000" stroke-width=".76"/>
<path d="M102.4 139l.5-.5h3.9l.5 .5v4l-.5 .5h-3.9l-.5-.5z" fill-rule="evenodd" fill="#443c3e"/>
<path d="M102.4 139l.5-.5h3.9l.5 .5v4l-.5 .5h-3.9l-.5-.5z" fill="none" stroke="#443c3e" stroke-width=".3"/>
<path d="M102.4 144l.5-.5h3.9l.5 .5v3.9l-.5 .5h-3.9l-.5-.5z" fill-rule="evenodd" fill="#443c3e"/>
<path d="M102.4 144l.5-.5h3.9l.5 .5v3.9l-.5 .5h-3.9l-.5-.5z" fill="none" stroke="#443c3e" stroke-width=".3"/>
<g fill="#fff" stroke="#808080" stroke-width=".3">
<path d="M103.9 140h1.9v1.9h-1.9z"/>
<path d="M103.9 144.9h1.9v1.9h-1.9z"/>
</g>
<path d="M102.4 148.9l.5-.5h3.9l.5 .5v3.9l-.5 .5h-3.9l-.5-.5z" fill-rule="evenodd" fill="#443c3e"/>
<path d="M102.4 148.9l.5-.5h3.9l.5 .5v3.9l-.5 .5h-3.9l-.5-.5z" fill="none" stroke="#443c3e" stroke-width=".3"/>
<path d="M102.4 153.8l.5-.5h3.9l.5 .5v4l-.5 .5h-3.9l-.5-.5z" fill-rule="evenodd" fill="#443c3e"/>
<path d="M102.4 153.8l.5-.5h3.9l.5 .5v4l-.5 .5h-3.9l-.5-.5z" fill="none" stroke="#443c3e" stroke-width=".3"/>
<g fill="#fff" stroke="#808080" stroke-width=".3">
<path d="M103.9 149.9h1.9v1.8h-1.9z"/>
<path d="M103.9 154.8h1.9v1.9h-1.9z"/>
</g>
<path d="M102.4 158.7l.5-.4h3.9l.5 .4v4l-.5 .5h-3.9l-.5-.5z" fill-rule="evenodd" fill="#443c3e"/>
<path d="M102.4 158.7l.5-.4h3.9l.5 .4v4l-.5 .5h-3.9l-.5-.5z" fill="none" stroke="#443c3e" stroke-width=".3"/>
<path d="M102.4 163.7l.5-.5h3.9l.5 .5v3.9l-.5 .5h-3.9l-.5-.5z" fill-rule="evenodd" fill="#443c3e"/>
<path d="M102.4 163.7l.5-.5h3.9l.5 .5v3.9l-.5 .5h-3.9l-.5-.5z" fill="none" stroke="#443c3e" stroke-width=".3"/>
<g fill="#fff" stroke="#808080" stroke-width=".3">
<path d="M103.9 159.7h1.9v1.9h-1.9z"/>
<path d="M103.9 164.7h1.9v1.8h-1.9z"/>
</g>
<path d="M102.4 168.6l.5-.5h3.9l.5 .5v3.9l-.5 .5h-3.9l-.5-.5z" fill-rule="evenodd" fill="#443c3e"/>
<path d="M102.4 168.6l.5-.5h3.9l.5 .5v3.9l-.5 .5h-3.9l-.5-.5z" fill="none" stroke="#443c3e" stroke-width=".3"/>
<path d="M102.9 173h3.9l.5 .5v4l-.5 .5h-3.9l-.5-.5v-4z" fill-rule="evenodd" fill="#443c3e"/>
<path d="M102.4 173.5l.5-.5h3.9l.5 .5v4l-.5 .5h-3.9l-.5-.5z" fill="none" stroke="#443c3e" stroke-width=".3"/>
<g fill="#fff" stroke="#808080" stroke-width=".3">
<path d="M103.9 169.6h1.9v1.9h-1.9z"/>
<path d="M103.9 174.5h1.9v1.9h-1.9z"/>
</g>
<path d="M141.9 139l.5-.5h3.9l.5 .5v4l-.5 .5h-3.9l-.5-.5z" fill-rule="evenodd" fill="#443c3e"/>
<path d="M141.9 139l.5-.5h3.9l.5 .5v4l-.5 .5h-3.9l-.5-.5z" fill="none" stroke="#443c3e" stroke-width=".3"/>
<path d="M141.9 144l.5-.5h3.9l.5 .5v3.9l-.5 .5h-3.9l-.5-.5z" fill-rule="evenodd" fill="#443c3e"/>
<path d="M141.9 144l.5-.5h3.9l.5 .5v3.9l-.5 .5h-3.9l-.5-.5z" fill="none" stroke="#443c3e" stroke-width=".3"/>
<g fill="#fff" stroke="#808080" stroke-width=".3">
<path d="M143.3 140h1.9v1.9h-1.9z"/>
<path d="M143.3 144.9h1.9v1.9h-1.9z"/>
</g>
<path d="M141.9 148.9l.5-.5h3.9l.5 .5v3.9l-.5 .5h-3.9l-.5-.5z" fill-rule="evenodd" fill="#443c3e"/>
<path d="M141.9 148.9l.5-.5h3.9l.5 .5v3.9l-.5 .5h-3.9l-.5-.5z" fill="none" stroke="#443c3e" stroke-width=".3"/>
<path d="M141.9 153.8l.5-.5h3.9l.5 .5v4l-.5 .5h-3.9l-.5-.5z" fill-rule="evenodd" fill="#443c3e"/>
<path d="M141.9 153.8l.5-.5h3.9l.5 .5v4l-.5 .5h-3.9l-.5-.5z" fill="none" stroke="#443c3e" stroke-width=".3"/>
<g fill="#fff" stroke="#808080" stroke-width=".3">
<path d="M143.3 149.9h1.9v1.8h-1.9z"/>
<path d="M143.3 154.8h1.9v1.9h-1.9z"/>
</g>
<path d="M141.9 158.7l.5-.4h3.9l.5 .4v4l-.5 .5h-3.9l-.5-.5z" fill-rule="evenodd" fill="#443c3e"/>
<path d="M141.9 158.7l.5-.4h3.9l.5 .4v4l-.5 .5h-3.9l-.5-.5z" fill="none" stroke="#443c3e" stroke-width=".3"/>
<path d="M141.9 163.7l.5-.5h3.9l.5 .5v3.9l-.5 .5h-3.9l-.5-.5z" fill-rule="evenodd" fill="#443c3e"/>
<path d="M141.9 163.7l.5-.5h3.9l.5 .5v3.9l-.5 .5h-3.9l-.5-.5z" fill="none" stroke="#443c3e" stroke-width=".3"/>
<g fill="#fff" stroke="#808080" stroke-width=".3">
<path d="M143.3 159.7h1.9v1.9h-1.9z"/>
<path d="M143.3 164.7h1.9v1.8h-1.9z"/>
</g>
<path d="M141.9 168.6l.5-.5h3.9l.5 .5v3.9l-.5 .5h-3.9l-.5-.5z" fill-rule="evenodd" fill="#443c3e"/>
<path d="M141.9 168.6l.5-.5h3.9l.5 .5v3.9l-.5 .5h-3.9l-.5-.5z" fill="none" stroke="#443c3e" stroke-width=".3"/>
<path d="M142.4 173h3.9l.5 .5v4l-.5 .5h-3.9l-.5-.5v-4z" fill-rule="evenodd" fill="#443c3e"/>
<path d="M141.9 173.5l.5-.5h3.9l.5 .5v4l-.5 .5h-3.9l-.5-.5z" fill="none" stroke="#443c3e" stroke-width=".3"/>
<g fill="#fff" stroke="#808080" stroke-width=".3">
<path d="M143.3 169.6h1.9v1.9h-1.9z"/>
<path d="M143.3 174.5h1.9v1.9h-1.9z"/>
</g>
<g fill="none" stroke="#ee0e22" stroke-width=".3">
<path d="M97 158.3h3.9l-1 .9M98 152.3l-1 1M99.9 157.3l1 1M100.9 153.3h-3.9l1 1M148.3 153.3h3.9l-1 1M148.3 158.3h3.9l-1 .9M149.3 147.4l-1 1M151.2 152.3l1 1M151.2 157.3l1 1M152.2 148.4h-3.9l1 1M98 162.2l-1 1M100.9 163.2h-3.9l1 1"/>
<path d="M148.3 163.2h3.9l-1 1M148.3 163.2l1 1M149.3 162.2l-1 1M151.2 162.2l1 1"/>
</g>
<g fill="none" stroke="#000" stroke-width=".3">
<path d="M351.5 77h4.9M353.9 77v23.1a1.43 1.43 0 0 1 1.4 1.4 1.43 1.43 0 0 1-1.4 1.5M312 96.7h4.9M314.5 96.7v34.5M353.9 96.7h17.3M370.2 94.2h8.3v14.7h-8.3zM33.4 101.6v12.3M53.1 101.6v69h41.9M171.5 101.6v12.3M191.2 101.6v12.3M336.7 101.6h34.5M336.7 106.5h34.5"/>
<path d="M336.7 118.8h34.5M353.9 103.1v1.9a1.43 1.43 0 0 1 1.4 1.5 1.43 1.43 0 0 1-1.4 1.4M353.9 108v9.4a1.43 1.43 0 0 1 1.4 1.4 1.43 1.43 0 0 1-1.4 1.4M370.2 116.4h8.3v14.7h-8.3zM33.4 126.2v24.7M171.5 126.2v39.4M191.2 126.2v34.5M228.2 131.2h41.9v12.3M336.7 123.8h34.5M336.7 128.7h34.5M353.9 120.3v2a1.43 1.43 0 0 1 1.4 1.4 1.43 1.43 0 0 1-1.4 1.4M353.9 125.2v2a1.43 1.43 0 0 1 1.4 1.4 1.43 1.43 0 0 1-1.4 1.5"/>
<path d="M353.9 130.2v9.3a1.43 1.43 0 0 1 1.4 1.5 1.43 1.43 0 0 1-1.4 1.4M370.2 138.5h8.3v14.7h-8.3zM67.9 150.9h27.1M67.9 155.8h27.1M172.8 145.9a1.43 1.43 0 0 0-1.4-1.4 1.43 1.43 0 0 0-1.4 1.4h-15.8M192.6 145.9a1.43 1.43 0 0 0-1.5-1.4 1.43 1.43 0 0 0-1.4 1.4h-16.8M192.7 145.9h25.6M255.3 155.8h-14.8v5.9a1.43 1.43 0 0 1 1.4 1.4 1.43 1.43 0 0 1-1.4 1.5M280 143.5v-12.3h34.5v24.6h-19.7M336.7 141h34.5M336.7 145.9h34.5M336.7 150.9h34.5"/>
<path d="M353.9 142.5v2a1.43 1.43 0 0 1 1.4 1.4 1.43 1.43 0 0 1-1.4 1.4M353.9 147.4v2a1.43 1.43 0 0 1 1.4 1.4 1.43 1.43 0 0 1-1.4 1.4M353.9 152.3v9.4a1.43 1.43 0 0 1 1.4 1.4 1.43 1.43 0 0 1-1.4 1.5M33.4 165.6v24.7M67.9 165.6h27.1M67.9 160.7h27.1M95 175.5v14.8M154.2 175.5v14.8M154.2 165.6h64.1M172.8 160.7a1.43 1.43 0 0 0-1.4-1.5 1.43 1.43 0 0 0-1.4 1.5h-15.8M172.9 160.7h45.4M228.2 163.2h27.1"/>
<path d="M228.2 170.6h27.1M240.5 164.7v4.4a1.43 1.43 0 0 1 1.4 1.4 1.43 1.43 0 0 1-1.4 1.4M240.5 172v19.3a1.43 1.43 0 0 1 1.4 1.4 1.43 1.43 0 0 1-1.4 1.4M294.8 170.6h19.7v39.4M294.8 163.2h19.7v7.4M336.7 163.2h34.5M336.7 168.1h34.5M336.7 173h34.5M353.9 164.7v1.9a1.43 1.43 0 0 1 1.4 1.5 1.43 1.43 0 0 1-1.4 1.4M353.9 169.6v2a1.43 1.43 0 0 1 1.4 1.4 1.43 1.43 0 0 1-1.4 1.4M353.9 174.5v20.7h17.3M370.2 160.7h8.3v14.7h-8.3z"/>
<path d="M181.3 180.4v7.4M203.5 180.4v7.4M240.5 194.2v4.5a1.43 1.43 0 0 1 1.4 1.4 1.43 1.43 0 0 1-1.4 1.4M270.1 182.9v9.8h-41.9M280 182.9v17.2h-51.8M370.2 192.7h8.3v14.7h-8.3zM181.3 202.6v7.4M203.5 202.6v7.4M235.6 214.9h9.8M237.1 216.4h6.9M238.5 217.9h4M240 219.3h1"/>
<path d="M240.5 201.6v13.3M336.7 200.1h34.5M371.2 205.1h-17.3v4.9"/>
</g>
<path d="M374.7 96.7h2.4v4.9h-2.4M374.7 118.8h2.4v5h-2.4M374.7 141h2.4v4.9h-2.4M374.7 163.2h2.4v4.9h-2.4M374.7 200.1h2.4v5h-2.4" fill="none" stroke="#000" stroke-width=".76"/>
<g fill="#000" stroke="#000" stroke-width=".3">
<path d="M371.5 95.9a.94 .94 0 0 0 .2 1.6 .94 .94 0 0 0 1.4-.8l-1-.1 1 .1a.94 .94 0 0 0-.6-.9 .94 .94 0 0 0-1 .1zM372.1 96.6l1 .1z" fill-rule="evenodd"/>
<path d="M371.5 100.8a.94 .94 0 0 0 .2 1.6 .94 .94 0 0 0 1.4-.8l-1-.1 1 .1a.94 .94 0 0 0-.6-.9 .94 .94 0 0 0-1 .1zM372.1 101.5l1 .1z" fill-rule="evenodd"/>
<path d="M371.5 105.8a.94 .94 0 0 0 .2 1.5 .94 .94 0 0 0 1.4-.8h-1h1a.94 .94 0 0 0-.6-.9 .94 .94 0 0 0-1 .2zM372.1 106.5h1z" fill-rule="evenodd"/>
<path d="M371.5 118.1a.94 .94 0 0 0 .2 1.5 .94 .94 0 0 0 1.4-.8h-1h1a.94 .94 0 0 0-.6-.9 .94 .94 0 0 0-1 .2zM372.1 118.8h1z" fill-rule="evenodd"/>
<path d="M371.5 123a.94 .94 0 0 0 .2 1.6 .94 .94 0 0 0 1.4-.8l-1-.1 1 .1a.94 .94 0 0 0-.6-.9 .94 .94 0 0 0-1 .1zM372.1 123.7l1 .1z" fill-rule="evenodd"/>
<path d="M371.5 127.9a.94 .94 0 0 0 .2 1.6 .94 .94 0 0 0 1.4-.8l-1-.1 1 .1a.94 .94 0 0 0-.6-.9 .94 .94 0 0 0-1 .1zM372.1 128.6l1 .1z" fill-rule="evenodd"/>
<path d="M371.5 140.3a.94 .94 0 0 0 .2 1.5 .94 .94 0 0 0 1.4-.8h-1h1a.94 .94 0 0 0-.6-.9 .94 .94 0 0 0-1 .2zM372.1 141h1z" fill-rule="evenodd"/>
<path d="M371.5 145.2a.94 .94 0 0 0 .2 1.5 .94 .94 0 0 0 1.4-.8h-1h1a.94 .94 0 0 0-.6-.9 .94 .94 0 0 0-1 .2zM372.1 145.9h1z" fill-rule="evenodd"/>
<path d="M371.5 150.1a.94 .94 0 0 0 .2 1.6 .94 .94 0 0 0 1.4-.8l-1-.1 1 .1a.94 .94 0 0 0-.6-.9 .94 .94 0 0 0-1 .1zM372.1 150.8l1 .1z" fill-rule="evenodd"/>
<path d="M371.5 162.4a.94 .94 0 0 0 .2 1.6 .94 .94 0 0 0 1.4-.8l-1-.1 1 .1a.94 .94 0 0 0-.6-.9 .94 .94 0 0 0-1 .1zM372.1 163.1l1 .1z" fill-rule="evenodd"/>
<path d="M371.5 167.4a.94 .94 0 0 0 .2 1.5 .94 .94 0 0 0 1.4-.8h-1h1a.94 .94 0 0 0-.6-.9 .94 .94 0 0 0-1 .2zM372.1 168.1h1z" fill-rule="evenodd"/>
<path d="M371.5 172.3a.94 .94 0 0 0 .2 1.5 .94 .94 0 0 0 1.4-.8h-1h1a.94 .94 0 0 0-.6-.9 .94 .94 0 0 0-1 .2zM372.1 173h1z" fill-rule="evenodd"/>
<path d="M371.5 194.5a.94 .94 0 0 0 .2 1.5 .94 .94 0 0 0 1.4-.8h-1h1a.94 .94 0 0 0-.6-.9 .94 .94 0 0 0-1 .2zM372.1 195.2h1z" fill-rule="evenodd"/>
<path d="M371.5 204.3a.94 .94 0 0 0 .2 1.6 .94 .94 0 0 0 1.4-.8l-1-.1 1 .1a.94 .94 0 0 0-.6-.9 .94 .94 0 0 0-1 .1zM372.1 205l1 .1z" fill-rule="evenodd"/>
<path d="M371.5 199.4a.94 .94 0 0 0 .2 1.5 .94 .94 0 0 0 1.4-.8h-1h1a.94 .94 0 0 0-.6-.9 .94 .94 0 0 0-1 .2zM372.1 200.1h1z" fill-rule="evenodd"/>
</g>
<path d="M255.3 143.5h39.4v39.3h-39.4z" fill="#443c3e" stroke="#443c3e" stroke-width=".3"/>
<g fill="#c0c0c0" stroke="#c0c0c0" stroke-width=".3">
<path d="M292.3 154.3h4.3v2.9h-4.3z"/>
<path d="M292.3 161.7h4.3v2.9h-4.3z"/>
<path d="M292.3 169.1h4.3v2.8h-4.3z"/>
<path d="M278.5 180.4h2.8v4.4h-2.8z"/>
<path d="M278.5 141.5h2.8v4.3h-2.8z"/>
<path d="M253.3 154.3h4.4v2.9h-4.4z"/>
<path d="M253.3 161.7h4.4v2.9h-4.4z"/>
<path d="M253.3 168.1h4.4v3.8h-4.4z"/>
<path d="M268.6 180.4h2.9v4.4h-2.9z"/>
<path d="M268.6 141.5h2.9v4.3h-2.9z"/>
</g>
<circle cx="283.9" cy="146.9" r=".94" fill="#fff" stroke="#fff" stroke-width=".3"/>
<g fill="#000080" stroke="#000080" stroke-width=".3">
<circle cx="171.4" cy="165.6" r=".94"/>
<circle cx="191.1" cy="160.7" r=".94"/>
<circle cx="314.4" cy="170.5" r=".94"/>
<circle cx="314.4" cy="131.1" r=".94"/>
<circle cx="353.9" cy="96.6" r=".94"/>
</g>
<text font-size="8.5" fill="#ffcb05" x="24.7" y="20.3">Pressure 21 Click schematic v100</text>
<text font-size="5.3" fill="#231f20" x="26.1" y="267.5">www.mikroe.com</text>
<g font-size="4.3">
<text x="365.7" y="95.6">1</text>
<text x="365.3" y="100.5">2</text>
<text x="365.5" y="105.5">3</text>
<text x="365.7" y="117.8">1</text>
<text x="365.3" y="122.7">2</text>
<text x="365.5" y="127.6">3</text>
<text x="268.7" y="139.5" transform="rotate(-90 268.7 139.5)">2</text>
<text x="278.6" y="139.5" transform="rotate(-90 278.6 139.5)">1</text>
<text x="365.7" y="139.9">1</text>
<text x="365.3" y="144.9">2</text>
<text x="365.5" y="149.8">3</text>
<text x="249.6" y="154.7">3</text>
<text x="298.7" y="154.7">10</text>
<text x="249.4" y="162.1">4</text>
<text x="298.7" y="162.1">9</text>
<text x="365.3" y="167">2</text>
<text x="365.7" y="162.1">1</text>
<text x="249.5" y="169.5">5</text>
<text x="298.7" y="169.5">8</text>
<text x="365.5" y="172">3</text>
<text x="268.7" y="188.9" transform="rotate(-90 268.7 188.9)">6</text>
<text x="278.6" y="188.9" transform="rotate(-90 278.6 188.9)">7</text>
<text x="365.5" y="194.1">3</text>
<text x="365.3" y="199.1">2</text>
<text x="365.7" y="204">1</text>
</g>
<g font-size="4.1">
<text x="350.3" y="76.1">VCC</text>
<text x="29.7" y="95.8">VCC</text>
<text x="49.4" y="95.8">VCC</text>
<text x="167.8" y="95.8">VCC</text>
<text x="187.5" y="95.8">VCC</text>
<text x="310.8" y="95.8">VCC</text>
<text x="370.2" y="93.4">JP5</text>
<text x="336.7" y="100.7">CSB</text>
<text x="336.7" y="105.7">CS</text>
<text x="336.7" y="118">SCL</text>
<text x="370.2" y="115.5">JP4</text>
<text x="35.8" y="120.5">R1</text>
<text x="35.8" y="125.4">470</text>
<text x="173.4" y="120.5">R2</text>
<text x="173.4" y="125.4">4.7k</text>
<text x="193.2" y="120.5">R3</text>
<text x="193.2" y="125.4">4.7k</text>
<text x="336.7" y="122.9">CLK</text>
<text x="228.2" y="130.3">CLK</text>
<text x="336.7" y="127.8">SCK</text>
<text x="370.2" y="137.7">JP3</text>
<text x="108.8" y="142.6">AN</text>
<text x="131" y="142.6">PWM</text>
<text x="255.3" y="142.6">U1</text>
<text x="336.7" y="140.2">SDA</text>
<text x="108.8" y="147.6">RST</text>
<text x="133.5" y="147.6">INT</text>
<text x="211.8" y="145.1">INT</text>
<text x="336.7" y="145.1">SDI</text>
<text x="67.9" y="154.9">SCK</text>
<text x="67.9" y="150">CS</text>
<text x="108.8" y="152.5">CS</text>
<text x="135.5" y="152.5">TX</text>
<text x="336.7" y="150">MOSI</text>
<text x="38.8" y="159.4">LD1</text>
<text x="67.9" y="159.9">MISO</text>
<text x="108.8" y="157.4">SCK</text>
<text x="135.4" y="157.4">RX</text>
<text x="211.7" y="159.9">SCL</text>
<text x="370.2" y="159.9">JP2</text>
<text x="38.8" y="164.3">PWR</text>
<text x="67.9" y="164.8">MOSI</text>
<text x="108.8" y="167.8">MOSI</text>
<text x="108.8" y="162.8">MISO</text>
<text x="132.5" y="167.3">SDA</text>
<text x="133.5" y="162.3">SCL</text>
<text x="210.9" y="164.8">SDA</text>
<text x="228.2" y="162.3">SDI</text>
<text x="336.7" y="167.3">SDO</text>
<text x="336.7" y="162.3">ADDR</text>
<text x="108.3" y="172.2">+3.3V</text>
<text x="132.5" y="172.2">+5V</text>
<text x="228.2" y="169.7">SDO</text>
<text x="336.7" y="172.2">MISO</text>
<text x="108.8" y="177.1">GND</text>
<text x="132" y="177.1">GND</text>
<text x="177.7" y="174.7">VCC</text>
<text x="199.9" y="174.7">VCC</text>
<text x="368.7" y="179.6">I2C/SPI</text>
<text x="101.4" y="184.5">MIKROBUS DEVICE CONN</text>
<text x="228.2" y="191.9">CSB</text>
<text x="284.9" y="187">BMP581</text>
<text x="370.2" y="191.9">JP1</text>
<text x="185.8" y="196.3">C1</text>
<text x="208" y="196.3">C2</text>
<text x="185.8" y="201.3">0.10µF</text>
<text x="208" y="201.3">0.10µF</text>
<text x="228.2" y="199.3">INT</text>
<text x="336.7" y="199.3">ADDR</text>
<text x="370.2" y="211.6">I2C ADDR</text>
</g>
<g font-size="4.1" fill="#fff">
<text x="258.8" y="157.4">VSS</text>
<text x="283.5" y="157.4">VDD</text>
<text x="258.8" y="164.8">SDI</text>
<text x="284.3" y="164.8">VSS</text>
<text x="258.8" y="172.2">SDO</text>
<text x="284.3" y="172.2">VSS</text>
</g>
<g font-size="3.9" fill="#fff">
<text x="271.3" y="154.2" transform="rotate(-90 271.3 154.2)">SCK</text>
<text x="281.1" y="159.2" transform="rotate(-90 281.1 159.2)">VDDIO</text>
<text x="271.3" y="179.4" transform="rotate(-90 271.3 179.4)">CSB</text>
<text x="281.1" y="179.4" transform="rotate(-90 281.1 179.4)">INT</text>
</g>
<text font-size="3.2" fill="#939598" x="24.8" y="279.6">Mikroelektronika assumes no responsibility or liability for any errors or inaccuracies that may appear in the present document.</text>
</svg>
